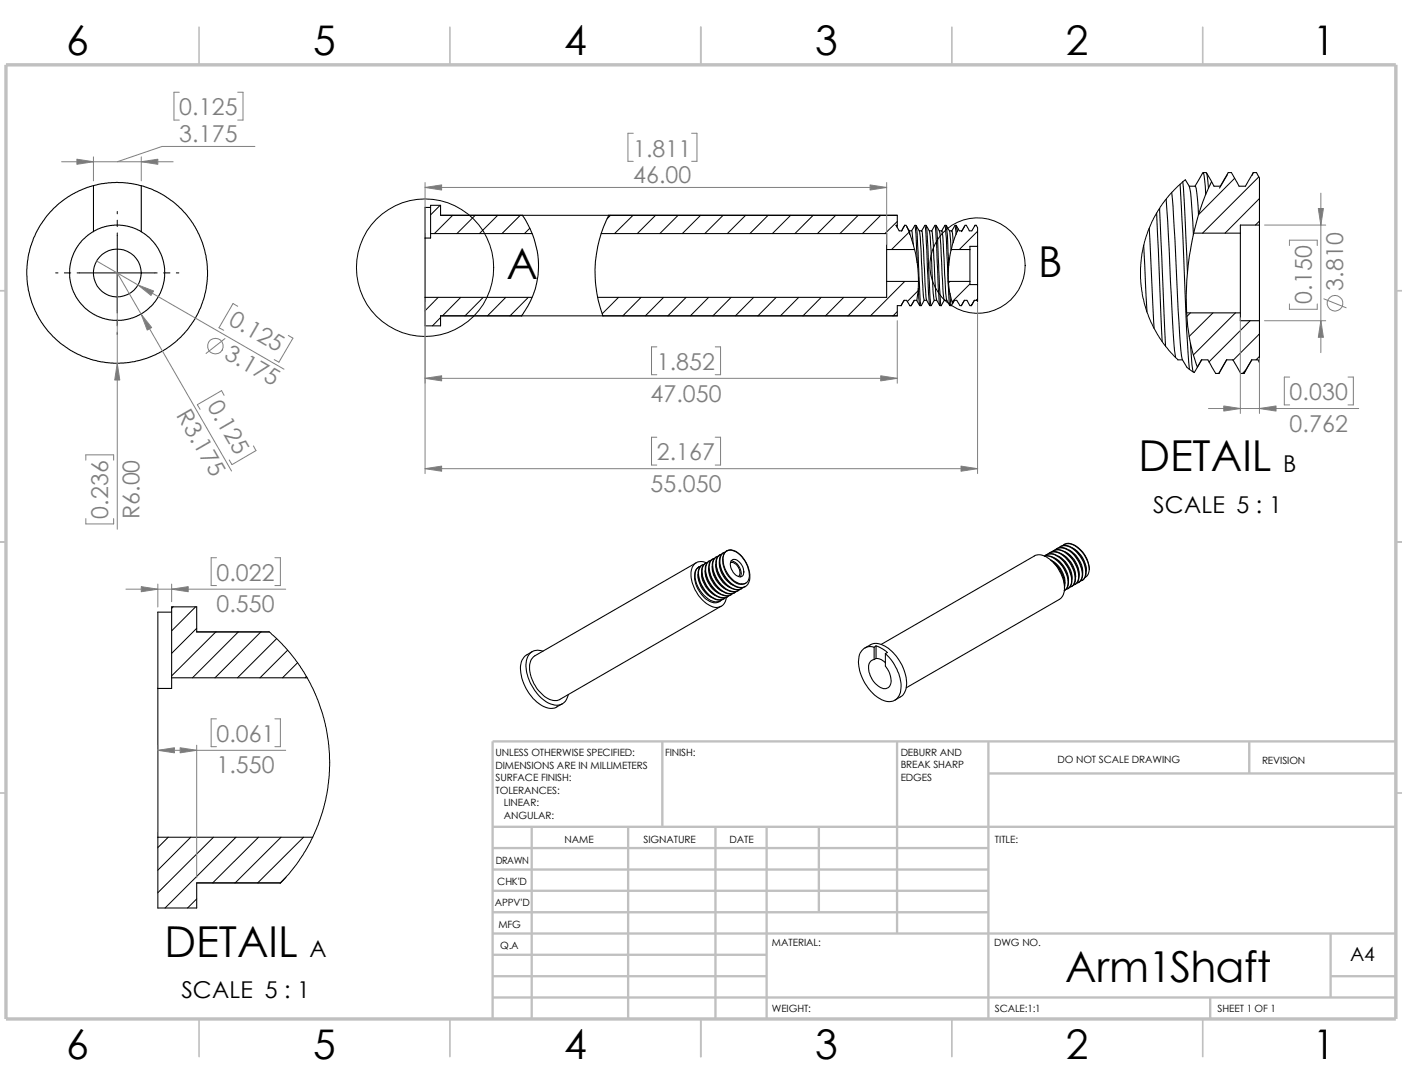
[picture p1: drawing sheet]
<svg xmlns="http://www.w3.org/2000/svg" width="279mm" height="216mm" viewBox="0 0 279 216" stroke-linecap="round" stroke-linejoin="round" font-family="sans-serif">
<g fill="none" stroke="#c0c0c0" stroke-width=".34">
<path d="M39.7 5.4v7.5M89.7 5.4v7.5M139.7 5.4v7.5M189.7 5.4v7.5M239.7 5.4v7.5M-.1 57.9h1.3M278.2 57.9h1.2M-.1 107.9h1.3M278.2 107.9h1.2M-.1 157.9h1.3M278.2 157.9h1.2M39.7 202.9v7.5"/>
<path d="M89.7 202.9v7.5M139.7 202.9v7.5M189.7 202.9v7.5M239.7 202.9v7.5"/>
</g>
<g fill="none" stroke="#c0c0c0" stroke-width=".47">
<path d="M132 147.7v17M178.8 147.7v38.2M197 147.7v55.2M197 154.1h81.2M249 147.7v6.4M278.2 147.7h-180v55.2M98.2 164.7h180M98.2 177.4h98.8M98.2 173.2h98.8M98.2 168.9h98.8M106 164.7v38.2M125.2 164.7v38.2"/>
<path d="M142.6 164.7v38.2M152.8 164.7v38.2M163.2 164.7v17M98.2 198.7h180M98.2 181.7h98.8M98.2 194.4h54.6M98.2 190.2h54.6M98.2 185.9h180M241.2 198.7v4.2M265.2 194.4h13M265.2 185.9v12.8"/>
</g>
<path d="M1.2 12.9h277v190h-277z" fill="none" stroke="#c0c0c0" stroke-width=".68" stroke-linecap="butt"/>
<g fill="none" stroke="#000" stroke-width=".21">
<path d="M18.6 37l-3.6 1.4-1.5 .8-1.8 1.4-2.3 2.3-1.5 2.2-.7 1.3-1.2 3.1-.4 1.8-.3 2.4 .1 2 .2 2 1.1 3.6 .7 1.4 1.2 2 1.3 1.6 1.4 1.4 2.8 2.1 2.2 1.1 1.8 .7 2.2 .5 1.8 .2 3.5-.1 3.6-.8 3.2-1.5 2.6-1.8 2.3-2.4 1.9-2.9 .7-1.4 .8-2.3 .6-3.5-.1-3.5-.8-3.6-1.5-3.2-1.8-2.6-2.3-2.3-3-2-1.8-.8-1.8-.6v9.1l-2-.8-2.3-.5-2.6 .2-1.8 .6-.9 .5M28.1 37l-2.1-.5-2.6-.2-3.1 .3-1.7 .4v9.1l-1.1 .7-.8 .8-1.5 1.9-1.1 2.5-.3 2.3 .4 2.5 .9 2.3 1.6 2 1.8 1.4 1.8 .8 1.5 .4 2.5 .1 1.5-.3 1.5-.5 1.9-1.2 1.3-1.2 1-1.5 .8-1.7 .4-1.5 .1-2.5-.3-1.5-.5-1.5-1.1-1.9-1.3-1.3-1.5-1.1M232.4 39.7l.9 16.3a176.8 176.8 0 0 0 1 15.2M233.5 38.4l.6 9.2 .4 8.4a146.8 146.8 0 0 0 1.1 15.5M235.2 36.7l.8 16.3a352.6 352.6 0 0 0 1 20.6M235.7 36.2l.9 18.2M236.2 35.8l.8 1.3M237 37.1h1.2M237 37.2l.4 2.6 .4 6.9M238.2 37.1l.3 1.3 .3 4.4M239.7 34.4l-1.6 2.7M239.8 34.4a5.9 5.9 0 0 1 .4 2.7l.1 1.6"/>
<path d="M239.8 34.4h.6M240.3 38.7l-1.5 4.1M240.4 34.4a6.5 6.5 0 0 1 .4 3.1M240.5 34.5l1 1.7M240.8 37.5l-.5 1.2M241.4 36.2l-.6 1.3M244.6 34.8l-1.6 2.7M249.8 34.4l-1.6 2.7h-1.3l-1.5-2.7h-.6l-1.6 2.7h-1.3l-.5-.9M249.8 34.4l-.2 .5M249.8 34.4h.6l.6 1.1v9.3M84.7 47.4v11.8M84.7 59.2v5.7h3.1v-2h91v-2h.8"/>
<path d="M84.7 59.2h21.3M85.8 46.5h20.2M85.8 41.3h-1.1v6.1M85.8 46.5v.9h-1.1M104.1 42.9a16.9 16.9 0 0 1-.1 20M119.8 46.5h56.9v3.2M121.3 42.9a25 25 0 0 0-1.2 20M176.7 49.7v6.3M176.7 56v3.2h-57.6M176.7 56h6.3M176.7 49.7h5.6M178.8 44.9h-.2l.6 1.1h.5l.6-1.1"/>
<path d="M178.8 44.9v.4M178.8 44.9v-2h-91v-2h-2v5.6M180.2 59.8l-.6 1.1M180.3 44.9l-.6 1.1M180.3 44.9h.3l.2 .4M181.2 46l.5 .1 .3 2.5M181.2 46l-.4-.8 .5 1.5M181.2 46l.1 .7M181.3 46.7l.7 1.9M182 48.6l.8 3.7M182.2 59.8l-.6 1.1M182.2 59.8h.5"/>
<path d="M182.3 44.9l-.6 1.1M182.3 44.9h.2M182.3 44.9l.2 1.7 .3 5.7M182.5 44.9l.3 1.2 .5 13.2 .3 1.6h-.3l-.6-1.1M182.6 44.9l.3 .6a5.3 5.3 0 0 1 .6 3.3l.5 10.3 .2 .7h.5M182.8 52.3l.2 2.4v2.7M183 57.4l.3 3.4M183 57.4l-.3 2.4M183.2 46h.5M183.7 46l.3 3.1 .6 10.4 .7 1.4h.2l-.2-1.6-.4-10.3-.3-4.1 .6 1.1 .2 1.1 .7 12.4 .1 .3h.5M184.2 59.8l-.6 1.1M184.3 44.9l-.7 1.1"/>
<path d="M184.3 44.9l.2 1.7 .5 11.8 .3 2.4M184.3 44.9h.3M185.2 46h.5M186.2 59.8l-.6 1.1M186.3 44.9h.3M187.2 46h.5M187.7 46l.6-1.1 .3 2.6 .3 8.8 .4 4.5M187.7 46l.2 1.5 .6 10.9 .1 1.3 .7 1.2M188.2 59.8l-.6 1.1M188.3 44.9h.3M188.7 59.8h-.5l-.1-.3-.8-13-.7-1.6 .3 3 .3 9.5 .4 3.5M189 56h4.3"/>
<path d="M189.1 52.9l-.1 .6a16.7 16.7 0 0 0 .3 5M189.2 46h.5M189.3 58.5l.3 2.4M189.3 58.5l.2 .7a1.27 1.27 0 0 0 .4 1.1l.3-.5M189.5 49.8l-.1-2.7a2.85 2.85 0 0 0-.8-2.2l.5 8M189.5 49.8l-.4 3.1M189.6 49.7h3.7M189.9 48.3l-.4 1.5M190.2 59.8l-.6 1.1M190.2 59.8h.5l.6 1.1h.3M190.3 44.9l-.6 1.1 .1 .5 .1 1.8M190.3 44.9l.2 1.7"/>
<path d="M190.3 44.9h.2M190.5 44.9l.3 1.2M190.5 46.6l-.6 1.7M190.6 44.9l.4 .7M190.8 46.1l-.3 .5M192.2 59.8l-.6 1.1M192.2 59.8h.5l.6 1.1h.2M192.2 45.1l-.6 1M193.3 49.7v6.3M193.3 56v.7h1.5M194.2 59.8l-.6 1.1M194.2 59.8l-.7 1.1"/>
<path d="M194.3 44.9l-.6 1.1h-.5l-.6-1.1h-.3l-.6 1.1h-.5l-.2-.4-.2 .5M194.3 44.9l-.1 .2M194.3 44.9h.3l.2 .4v3.8M194.8 49.1v7.6M194.8 56.7v3.3l-.1-.2h-.5M194.8 49.1h-1.5v.6M227.9 48.8l.7 13.3M229 45.5l1 19.9M230.5 42.4l1.1 25.6M231.1 41.5l1.2 27.5M236.6 54.4a49 49 0 0 0 .6 14M237.8 46.7l-.8 4.3-.4 3.4"/>
<path d="M237.9 46.4h9.3M238.8 42.8l-1 3.9M247.2 46.4v15.9M251 44.8v19.1M251 44.8h-3.8v1.6M179.6 60.9l.6-1.1h.5l.6 1.1h.3M179.6 60.8v.1M187.3 60.8l-.3-3.4-.4-8.8-.3-3.7-.6 1.1 .3 2.3 .5 10.8 .1 .7 .7 1.1M187.3 60.9h.3M189.3 60.9h.3M191.6 60.8v.1M193.6 60.8l-.1 .1"/>
<path d="M234.7 71.7h1M235.6 71.6l1 1.6M236.5 62.3h10.7M237.2 68.4l.3 4.2 .3 1.5M237.2 68.4l1.4 4.7 .8-1.4h1.3l1.6 2.7h.6M239.5 71.7l-1.5 2.5M242.9 74.4l1.5-2.7h1.3l1.6 2.7h.6M243 74.3l-.1 .1M244.5 71.7l-1.5 2.6M247.2 62.3v1.6h3.8M247.9 74.3v.1M249.5 71.7l-1.6 2.6"/>
<path d="M249.5 71.7l-1.6 2.7M251 63.9v8.3l-.3-.5h-1.2M138.7 112.1l-32.1 18.5a3.3 3.3 0 0 0-.9 3.9 7.1 7.1 0 0 0 4.5 5h.8l.5-.1 32.2-18.7M139.1 114.4a5.1 5.1 0 0 0 2.8 4.6M139.2 112.9l.4-.1zM139.2 112.9a3 3 0 0 0-.4 3.7 5 5 0 0 0 3.7 3.5l1.1-.4M139.2 112.9a2.69 2.69 0 0 0-.4 3.3 5.7 5.7 0 0 0 3.8 3.7 1.5 1.5 0 0 0 1.2-.4M139.8 114a5.1 5.1 0 0 0 2.8 4.6M140 112.5a2.55 2.55 0 0 0-.6 3.2 6 6 0 0 0 3.6 3.8h.9l.3-.2M140.3 112.4a1.71 1.71 0 0 0-1.1 2.3 5.8 5.8 0 0 0 4.1 4.8 1.5 1.5 0 0 0 1.3-.5M140.5 113.6a5.2 5.2 0 0 0 2.8 4.6M140.6 112.2a2.15 2.15 0 0 0-.7 2.5 5.7 5.7 0 0 0 3.8 4.4h.5l.8-.2"/>
<path d="M140.7 112.1l-.2 .1M140.7 112.1a2.02 2.02 0 0 0-3 1.9 7.3 7.3 0 0 0 4.6 6.9 1.96 1.96 0 0 0 2.4-1.9M141 112a1.71 1.71 0 0 0-1 2.3 5.9 5.9 0 0 0 3.5 4.7 1.83 1.83 0 0 0 1.8-.3M141.2 113.2a5.4 5.4 0 0 0 2.9 4.6M141.3 111.8a2.13 2.13 0 0 0-.7 2.5 5.7 5.7 0 0 0 3.8 4.4h.5l.8-.3M141.4 111.7l-.1 .1M141.7 111.6a1.78 1.78 0 0 0-1.1 2.2 6.1 6.1 0 0 0 3.6 4.7 1.52 1.52 0 0 0 1.8-.3M141.9 112.8a5.2 5.2 0 0 0 2.8 4.6M142.1 111.3a1.74 1.74 0 0 0-.8 2 5.9 5.9 0 0 0 3.9 5l.8-.1 .3-.1M142.4 111.2l-.2 .1a2.13 2.13 0 0 0-.7 2.7 5.5 5.5 0 0 0 3.9 4.2 1.5 1.5 0 0 0 1.3-.4M142.7 112.4a5.2 5.2 0 0 0 2.8 4.6M142.8 110.9a2.46 2.46 0 0 0-.6 3.1 5.2 5.2 0 0 0 4.1 3.9l.8-.3"/>
<path d="M143.1 110.8a1.71 1.71 0 0 0-1 2.2 5.9 5.9 0 0 0 3.5 4.7 1.83 1.83 0 0 0 1.8-.3M143.4 112a5.1 5.1 0 0 0 2.8 4.6M143.5 110.5a2.11 2.11 0 0 0-.8 2.5 5.7 5.7 0 0 0 3.9 4.4l.4 .1 .8-.3M143.8 110.4l-.3 .1a2.69 2.69 0 0 0-.5 3.3 5.7 5.7 0 0 0 3.8 3.6h.5l.8-.4M144.1 111.5a5.1 5.1 0 0 0 3.1 4.8l.8 .1 .6-.2M144.2 110.1a1.98 1.98 0 0 0-.7 2.5 5.9 5.9 0 0 0 3.8 4.5h.4l.8-.3M144.3 119.3h-.1M144.9 109.7l-.2 .1a1.84 1.84 0 0 0-.6 1.7M144.9 109.7a3.1 3.1 0 0 1 3.3 1.6 4.3 4.3 0 0 1 .8 4.6 2.01 2.01 0 0 1-2.7-.2 6.1 6.1 0 0 1-2.2-4.2M144.9 109.7a2.66 2.66 0 0 1 3.1 1.3 5.7 5.7 0 0 1 1.2 5 1.93 1.93 0 0 1-3.1 .5 5.9 5.9 0 0 1-2.6-5.3 1.38 1.38 0 0 1 1-1.2M144.9 109.7a1.98 1.98 0 0 0-.8 1.8M145.6 112.1a1.92 1.92 0 0 1 1.8 2.4l-.2 .3"/>
<path d="M145.7 111.7a1.07 1.07 0 0 1 1.7 .3 2.23 2.23 0 0 1 .5 2.8 1.73 1.73 0 0 1-2.1-1.3 1.85 1.85 0 0 1-.1-1.8zM145.7 111.7a2.49 2.49 0 0 1 1.8 3.2M146.4 118l-.1 .1M148.5 116.8v.1M208.2 110.7a3.9 3.9 0 0 1 3.8 2.4 4.5 4.5 0 0 1 .7 4l-.6 .5a2.56 2.56 0 0 0 .5-3.1 5.8 5.8 0 0 0-3.7-3.8l-.7 .1M208.2 110.7a1.89 1.89 0 0 1 2.4 0 5.6 5.6 0 0 1 2.8 5.8 1.11 1.11 0 0 1-.9 .8M208.4 110.5a2.4 2.4 0 0 1 2.9 .6 5.5 5.5 0 0 1 2.1 5.5l-.6 .7M208.9 110.3a2.52 2.52 0 0 1 3.4 .7 5.3 5.3 0 0 1 1.8 5.1 1.16 1.16 0 0 1-.9 .9M209.2 110.1a2.34 2.34 0 0 1 2.8 .6 5.9 5.9 0 0 1 2.3 5.1l-.4 .7-.4 .3M209.6 109.9a2.12 2.12 0 0 1 2.9 .3 5.4 5.4 0 0 1 2.3 5.5l-.5 .6-.4 .2M209.9 109.7l.1-.1a2.84 2.84 0 0 1 3.2 1.1 5.4 5.4 0 0 1 1.6 5.1l-.5 .6M209.9 112.1a6.2 6.2 0 0 1 2.2 4.6"/>
<path d="M210.2 111.2a5.2 5.2 0 0 1 2.7 4.6M210.3 109.5a1.89 1.89 0 0 1 2.4 0 6 6 0 0 1 2.9 5.4 1.52 1.52 0 0 1-1 1.2M210.6 109.3a2.41 2.41 0 0 1 2.8 .6 5.9 5.9 0 0 1 2.3 5.1l-.4 .7-.4 .3M210.9 110.8a5.1 5.1 0 0 1 2.7 4.6M211 109.1a2.47 2.47 0 0 1 3.4 .7 5.5 5.5 0 0 1 1.8 5.1 1.29 1.29 0 0 1-.9 .8M211.3 108.9a2.4 2.4 0 0 1 2.9 .5 6.1 6.1 0 0 1 2.2 5.2l-.4 .7-.4 .3M211.6 110.4a5.1 5.1 0 0 1 2.7 4.6M211.7 108.7a2.12 2.12 0 0 1 2.9 .3 6.3 6.3 0 0 1 2.5 4.4M212 108.5l.1-.1a2.79 2.79 0 0 1 3.2 1.1 5.6 5.6 0 0 1 1.8 3.9M212.2 116.2a5.1 5.1 0 0 0-2.8-4.7 5.8 5.8 0 0 1 2.7 5.6M212.3 109.9a5.2 5.2 0 0 1 2.8 4.7M213 109.6a5.3 5.3 0 0 1 2.8 4.6"/>
<path d="M213.7 109.1a5.1 5.1 0 0 1 2.8 4.6M214.3 116.4h-.1M217.1 113.4a1.8 1.8 0 0 1-.9 1.6M31.5 137.1v29.7M34.2 135h27M34.2 121.9h-2.7v15.2M34.2 135v2.1h-2.7M53.6 125.9h-14.4v-5h-5v14.1M106 129.8l-1 .6a3.3 3.3 0 0 0-1.2 3.7 8.9 8.9 0 0 0 5.2 6.9l.6 .1 1-.1 1.5-.8M108.2 129.7a2.35 2.35 0 0 0-3.3 2.3 9 9 0 0 0 5 8.3 2.34 2.34 0 0 0 3.3-2M172.3 129.1l1.1-.7a3.3 3.3 0 0 1 3.6 .7 9.1 9.1 0 0 1 3.6 7.9 2.47 2.47 0 0 1-1.2 1.8l-1 .6M174.2 128.9a2.36 2.36 0 0 0-3.1 2.6 8.9 8.9 0 0 0 5.3 8.1 2.37 2.37 0 0 0 3.1-2.4 9.3 9.3 0 0 0-3.1-7"/>
<path d="M174.2 128.9v2.5M174.6 131.1a2.41 2.41 0 0 1 1.8 .9M174.6 128.7l2 1 .2 .3-.4 .2M174.6 128.7l-.4 .2M174.6 128.7v2.4M174.6 131.1l-.4 .3M175.6 128.4l30.5-17.7a2.77 2.77 0 0 1 3.3 .8 7.3 7.3 0 0 1 2.6 6.6l-.4 .8-.5 .5-30.5 17.6M176.4 130.2v2.5a3.8 3.8 0 0 1 .8 4 1.61 1.61 0 0 1-2.4-.2 4.4 4.4 0 0 1-1.6-4.4l.4-.5 .6-.2M31.5 166.8v14h7.7v-4.9h16.7M31.5 166.8h30.8"/>
<circle cx="23.4" cy="54.4" r="4.8"/>
</g>
<g fill="none" stroke="#000" stroke-width=".2">
<path d="M236.2 35.8l-1.4 1.2-2.3 2.5-1.3 1.7-1.2 2.2-1.3 2.9-.6 1.8-.6 2.6-.2 2.6v2.9l.3 2.3 .4 2 1.1 3 .7 1.6 1.9 3.1 1.6 1.9 1.4 1.6M246 35.5l-7.1 7.2M250.9 35.2l-11.3 11.2M251 39.5l-6.9 6.9M11.1 54.4h.5M12.8 54.4h1.3M15.4 54.4h15.9M23.4 42.1v.5M23.4 43.9v1.2M23.4 46.4v16M32.6 54.4h1.3M35.1 54.4h.5"/>
<path d="M87.3 59.2l-2.6 2.7M87.7 40.9l-1.9 1.9M90.2 42.9l-3.6 3.6M91.8 59.2l-3.6 3.7M94.7 42.9l-3.6 3.6M96.3 59.2l-3.6 3.7M99.2 42.9l-3.7 3.6M100.8 59.2l-3.6 3.7M103.7 42.9l-3.7 3.6M105.3 59.2l-3.7 3.7M105.6 45.5l-1.1 1M121.7 42.9l-.7 .7"/>
<path d="M123.3 59.2l-3.3 3.3M126.2 42.9l-3.7 3.6M127.8 59.2l-3.7 3.7M130.6 42.9l-3.6 3.6M132.2 59.2l-3.6 3.7M135.1 42.9l-3.6 3.6M136.7 59.2l-3.6 3.7M139.6 42.9l-3.6 3.6M141.2 59.2l-3.6 3.7M144.1 42.9l-3.6 3.6M145.7 59.2l-3.6 3.7M148.6 42.9l-3.7 3.6"/>
<path d="M150.2 59.2l-3.6 3.7M153.1 42.9l-3.7 3.6M154.7 59.2l-3.7 3.7M157.6 42.9l-3.7 3.6M159.2 59.2l-3.7 3.7M162.1 42.9l-3.7 3.6M163.7 59.2l-3.7 3.7M166.5 42.9l-3.6 3.6M168.1 59.2l-3.6 3.7M171 42.9l-3.6 3.6M172.6 59.2l-3.6 3.7M175.5 42.9l-3.6 3.6"/>
<path d="M178.8 44.1l-2.4 2.4M180.3 56l-6.8 6.9M181.2 46.2l-3.5 3.5M182.2 49.7h.1M183 57.9l-2.2 2.2M189.3 56l-.3 .3M193.3 56.6l-3.6 3.5M194.8 46.1l-3.6 3.6M194.8 59.5l-.3 .3M251 44l-.8 .8M23.4 63.6v1.3M23.4 66.2v.4"/>
<path d="M87.8 63.2l-1.6 1.7M178.8 62.1l-.8 .8M193.7 60.6l-.2 .3M236.6 73.2l1.4 1M237.2 62.3l-.7 .7M241.7 62.3l-4.7 4.7M246.2 62.3l-8.4 8.4M248.2 73.7l-.6 .7M249.1 63.9l-8.2 8.2M251 66.5l-5.3 5.3M251 71l-.7 .7M34.5 120.9l-.3 .3"/>
<path d="M39 120.9l-4.8 4.7M39.2 125.1l-5 5M43 125.9l-8.8 8.7M47.5 125.9l-9.1 9.1M52 125.9l-9.2 9.1M53.6 125.9l2.7 2.4 2.5 3.1 1.7 2.4 1.9 3.4 .9 2.2 1.3 3.7 .8 4.6 .3 2.4v3.5l-.3 3.2-.9 4.1-1.1 3.4-1.5 3.3-1.6 2.7-2.8 3.8-1.6 1.8M55.1 127.2l-7.8 7.8M57.3 129.5l-5.5 5.5M59.3 132l-3 3M61 134.7l-.2 .3M33.5 166.8l-2 2M38 166.8l-6.5 6.5"/>
<path d="M39.2 179l-1.8 1.8M42.5 166.8l-11 11M47 166.8l-14.1 14M51.5 166.8l-9.1 9.1M56 166.8l-9.1 9.1M57 174.7l-1.2 1.2M60.5 166.8l-9.1 9.1"/>
<circle cx="84.7" cy="53.3" r="13.7"/>
<circle cx="194.8" cy="52.9" r="9.5"/>
</g>
<g fill="none" stroke="#808080" stroke-width=".2">
<path d="M35.7 18.4h-1v5.5h1M47.4 18.4h1v5.5h-1M12.3 32.2h22.2M18.6 31.2v4.8M28.2 31.2v4.8M50.8 29.2h-18.5l-8.9 3M84.7 36.4v10M84.7 37.3h92M126.2 26.5h-1.1v5.6h1.1M137.8 26.5h1.1v5.6h-1.1M176.7 36.4v12.3M263.2 38.5v31.7"/>
<path d="M19.3 52l37.3 21.5M252 44.8h12.2M257 48.9v-1.1h5.5v1.1M263.8 59.5l4.5 1.8M44.7 78.7l-.5-.9-4.9 2.8 .6 .9M44.8 67.4l-3.7 3M47.4 61l-1-.5-2.8 4.8 1 .5M57.4 66.8l1 .6-2.8 4.7-.9-.5M84.7 75.4h94.1M84.7 60.2v34.1M130.9 69.1h-1.1v5.5h1.1M142.5 69.1h1.1v5.5h-1.1"/>
<path d="M178.8 63.9v12.4M194.8 60.3v34M247.2 63.3v19M251 71.3v11M252 63.9h12.2M257 60.5v1.1h5.5v-1.1M257 75.1h-1.1v5.5h1.1M268.6 75.1h1.1v5.5h-1.1M17.1 91.7v-1.1h5.5v1.1M46.1 93.8l-22.7-39.4v51M50.5 88.8l.5 .9-4.8 2.8-.5-.9M84.7 93.3h110.1"/>
<path d="M130.9 87.1h-1.1v5.5h1.1M142.5 87.1h1.1v5.5h-1.1M240.8 81.4h30M17.1 103.3v1.1h5.5v-1.1M25.1 117.3h31.8M31.5 116.3v4.6M34.2 116.3v3.5M43.1 111.1h-1v5.5h1M54.8 111.1h1.1v5.5h-1.1M31.5 148.4v17.3M31.5 149.4h25.4M39.2 148.4v26.4"/>
<path d="M43.1 143.2h-1v5.5h1M54.8 143.2h1.1v5.5h-1.1"/>
<circle cx="42.9" cy="69" r="1.56"/>
<circle cx="266.1" cy="60.4" r="1.56"/>
</g>
<g fill="#808080" stroke="#808080" stroke-width=".2">
<path d="M84.7 75.4l3.3-.6v1.1z"/>
<path d="M175.5 74.8l3.3 .6-3.3 .5z"/>
<path d="M191.5 92.8l3.3 .5-3.3 .6z"/>
<path d="M84.7 93.3l3.3-.5v1.1z"/>
<path d="M84.7 37.3l3.3-.5v1z"/>
<path d="M173.4 36.8l3.3 .5-3.3 .5z"/>
<path d="M28.2 32.2l3.3-.5v1z"/>
<path d="M28.2 62.6l2 2.6-.9 .5z"/>
<path d="M23.4 72.4l.5 3.3h-1z"/>
<path d="M15.3 31.7l3.3 .5-3.3 .5z"/>
<path d="M27.5 56.8l3.1 1.2-.5 .8z"/>
<path d="M28.2 116.8l3.3 .5-3.3 .6z"/>
<path d="M34.2 117.3l3.3-.5v1.1z"/>
<path d="M31.5 149.4l3.3-.5v1z"/>
<path d="M35.9 148.9l3.3 .5-3.3 .5z"/>
<path d="M243.9 80.9l3.3 .5-3.3 .5z"/>
<path d="M251 81.4l3.3-.5v1z"/>
<path d="M262.7 41.5h1l-.5 3.3z"/>
<path d="M263.2 63.9l.5 3.3h-1z"/>
</g>
<g font-size="8.5">
<text x="101" y="55.5">A</text>
<text x="206.9" y="55.1">B</text>
<text x="226.9" y="93.9">DETAIL</text>
<text x="32.8" y="190.5">DETAIL</text>
<text x="212.3" y="195.7">Arm1Shaft</text>
</g>
<g font-size="8.1">
<text x="13.2" y="10.9">6</text>
<text x="62.4" y="10.9">5</text>
<text x="112.4" y="10.9">4</text>
<text x="162.4" y="10.9">3</text>
<text x="212.4" y="10.9">2</text>
<text x="261.7" y="10.9">1</text>
<text x="13.2" y="210.9">6</text>
<text x="62.4" y="210.9">5</text>
<text x="112.4" y="210.9">4</text>
<text x="162.4" y="210.9">3</text>
<text x="212.4" y="210.9">2</text>
<text x="261.7" y="210.9">1</text>
</g>
<g font-size="4.6" fill="#808080">
<text x="35.7" y="23">0.125</text>
<text x="35.7" y="28.2">3.175</text>
<text x="126.2" y="31.2">1.811</text>
<text x="126.2" y="36.4">46.00</text>
<text x="267.7" y="57.9" transform="rotate(-90 267.7 57.9)">3.810</text>
<text x="45.3" y="64.5" transform="rotate(30 45.3 64.5)">0.125</text>
<text x="261.4" y="60.5" transform="rotate(-90 261.4 60.5)">0.150</text>
<text x="44.5" y="71.2" transform="rotate(30 44.5 71.2)">3.175</text>
<text x="130.9" y="73.7">1.852</text>
<text x="35.1" y="82.7" transform="rotate(60 35.1 82.7)">R3.175</text>
<text x="41.2" y="80.8" transform="rotate(60 41.2 80.8)">0.125</text>
<text x="129.6" y="80">47.050</text>
<text x="257" y="79.7">0.030</text>
<text x="257" y="86">0.762</text>
<text x="130.9" y="91.7">2.167</text>
<text x="129.6" y="98">55.050</text>
<text x="21.5" y="103.3" transform="rotate(-90 21.5 103.3)">0.236</text>
<text x="27.8" y="103.4" transform="rotate(-90 27.8 103.4)">R6.00</text>
<text x="43.1" y="115.7">0.022</text>
<text x="43.1" y="122">0.550</text>
<text x="43.1" y="147.8">0.061</text>
<text x="43.1" y="154.1">1.550</text>
</g>
<g font-size="4.6">
<text x="255.7" y="93.9">B</text>
<text x="229.8" y="102.2">SCALE 5 : 1</text>
<text x="61.7" y="190.6">A</text>
<text x="36.2" y="198.8">SCALE 5 : 1</text>
</g>
<text font-size="3.9" x="269.1" y="191.5">A4</text>
<g font-size="2">
<text x="98.8" y="150.6">UNLESS OTHERWISE SPECIFIED:</text>
<text x="98.8" y="153.1">DIMENSIONS ARE IN MILLIMETERS</text>
<text x="98.8" y="155.6">SURFACE FINISH:</text>
<text x="132.5" y="150.6">FINISH:</text>
<text x="179.5" y="155.5">EDGES</text>
<text x="179.5" y="150.5">DEBURR AND</text>
<text x="179.5" y="153">BREAK SHARP</text>
<text x="210.8" y="151.9">DO NOT SCALE DRAWING</text>
<text x="251.5" y="152.1">REVISION</text>
<text x="98.8" y="158.1">TOLERANCES:</text>
<text x="100.4" y="160.6">LINEAR:</text>
<text x="100.4" y="163.1">ANGULAR:</text>
<text x="112.5" y="168">NAME</text>
<text x="128.2" y="167.9">SIGNATURE</text>
<text x="145.4" y="167.9">DATE</text>
<text x="198.3" y="167.9">TITLE:</text>
<text x="98.8" y="172.1">DRAWN</text>
<text x="99.1" y="176.3">CHK'D</text>
<text x="98.6" y="180.4">APPV'D</text>
<text x="99.3" y="184.8">MFG</text>
<text x="99.7" y="189">Q.A</text>
<text x="153.8" y="188.5">MATERIAL:</text>
<text x="198.1" y="188.5">DWG NO.</text>
<text x="153.8" y="201.5">WEIGHT:</text>
<text x="198.2" y="201.6">SCALE:1:1</text>
<text x="242.7" y="201.6">SHEET 1 OF 1</text>
</g>
</svg>
